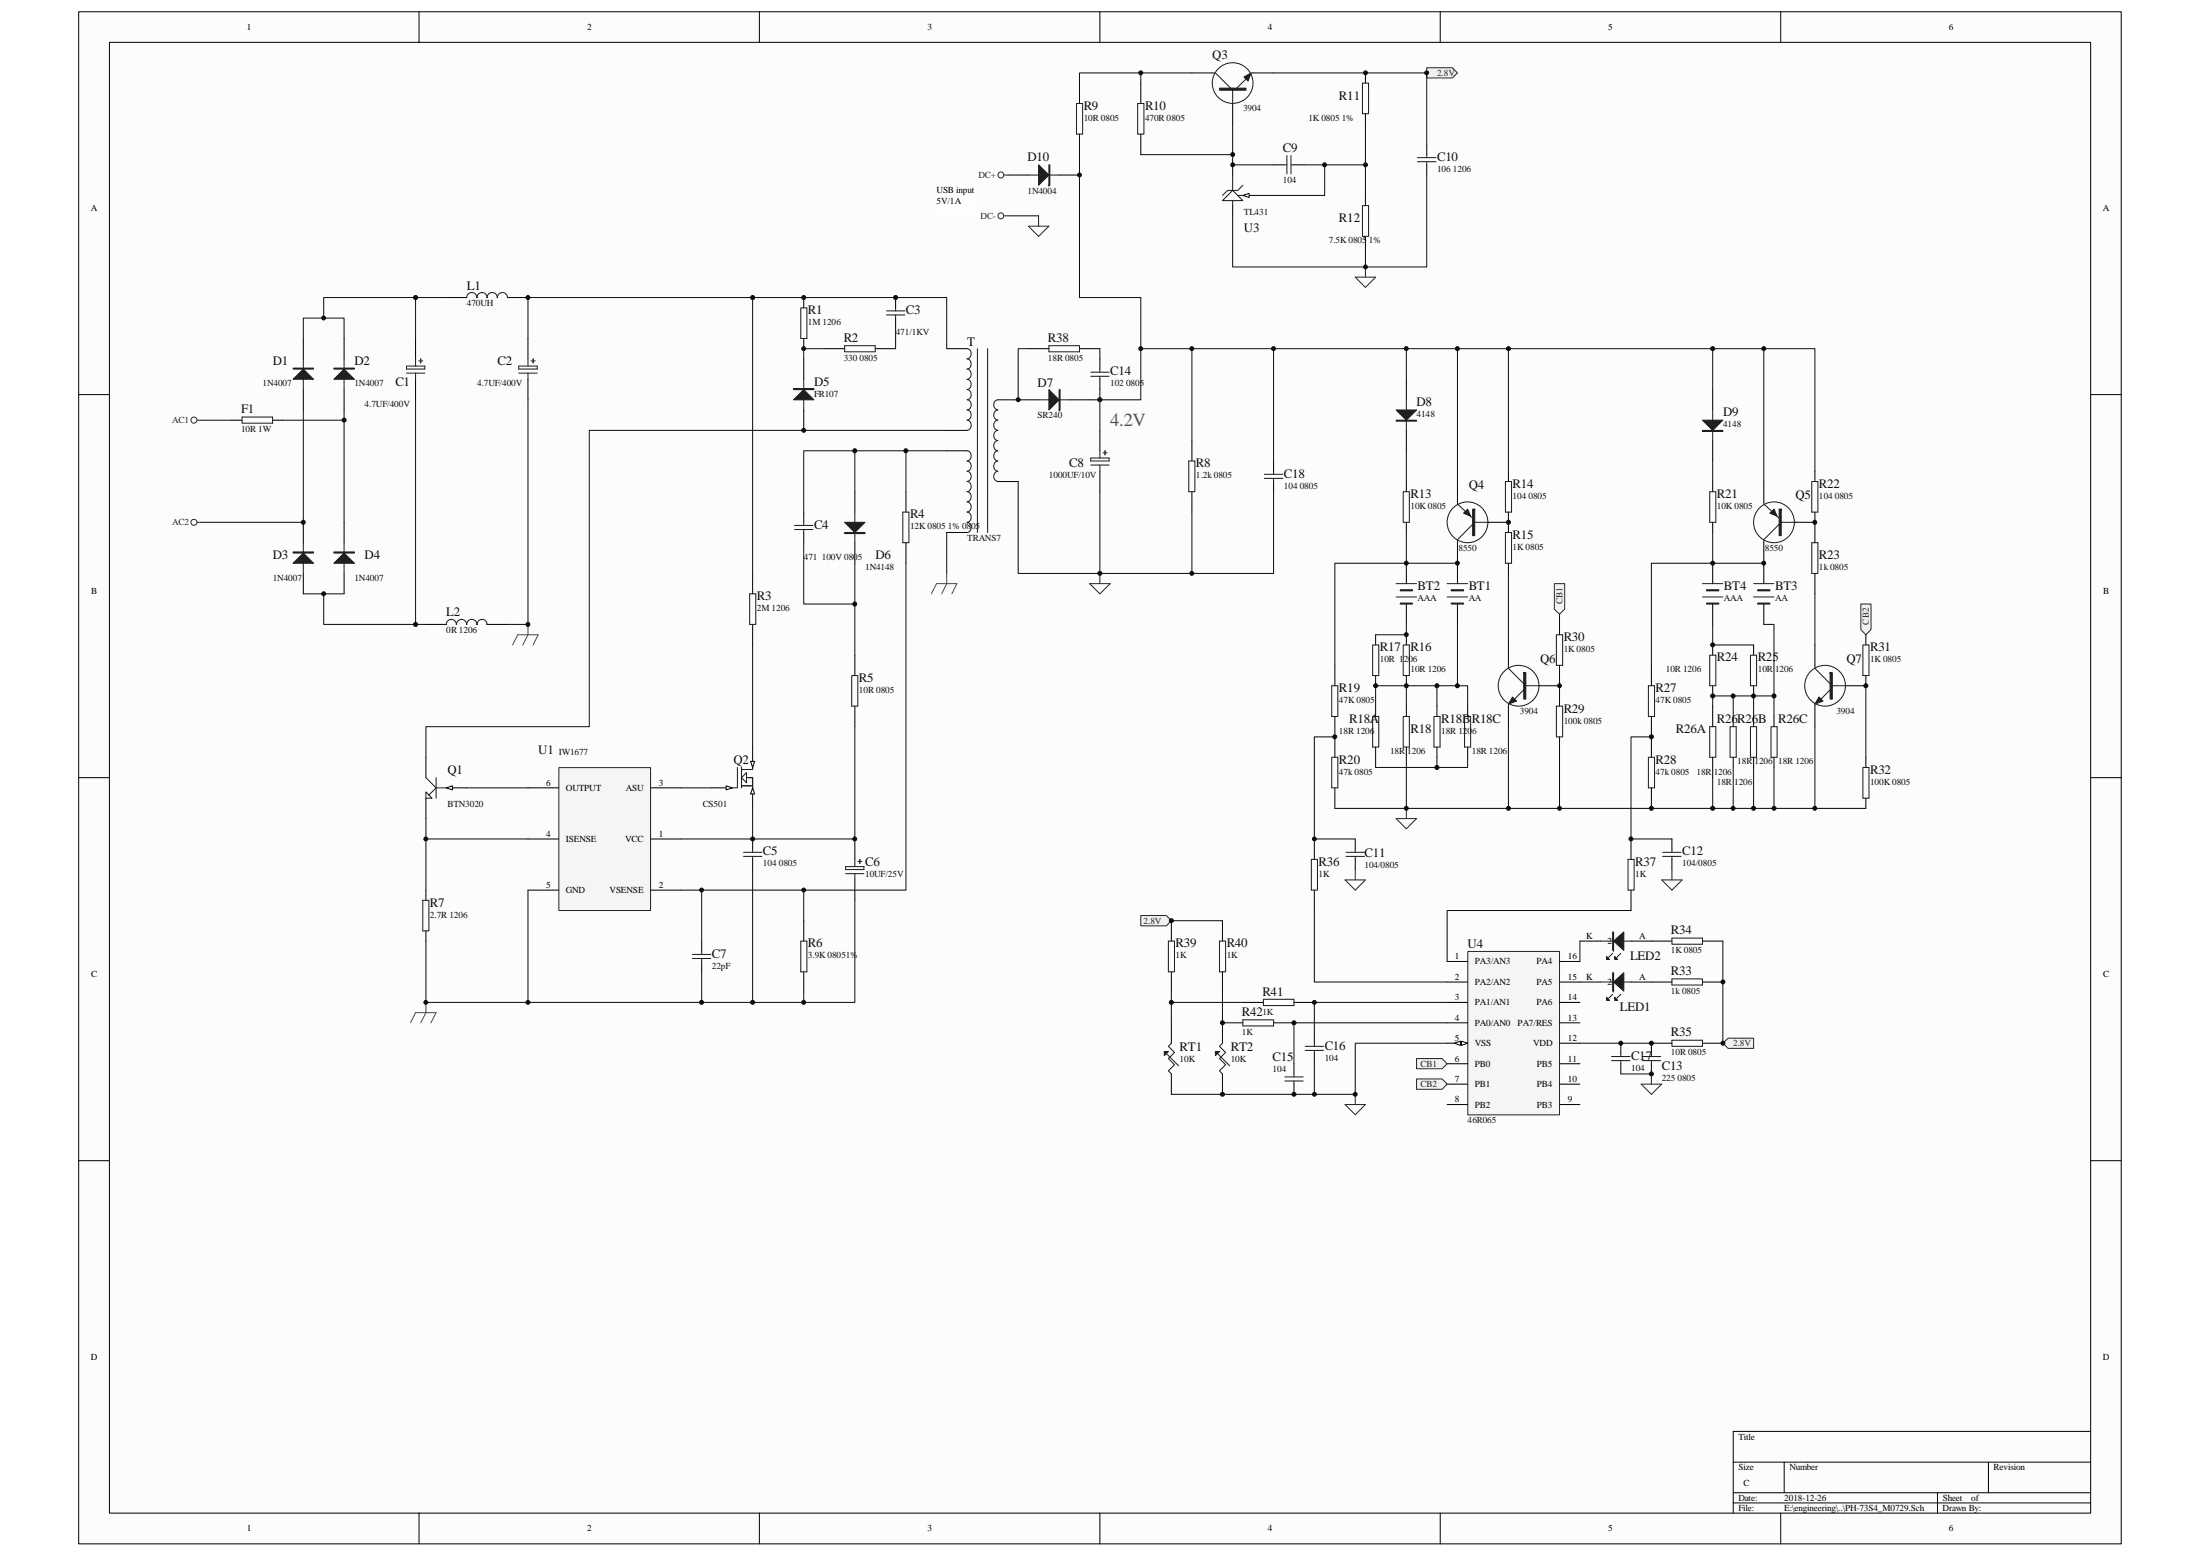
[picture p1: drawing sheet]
<svg xmlns="http://www.w3.org/2000/svg" width="297mm" height="210mm" viewBox="0 0 297 210" stroke-linecap="round" stroke-linejoin="round" font-family="sans-serif">
<path d="M10.6 1.6h275.8v206.7h-275.8z" fill="#fcfcfc"/>
<path d="M10.6 1.6h275.8v206.7h-275.8z" fill="none" stroke="#000" stroke-width=".14"/>
<path d="M14.8 5.7h267.5v198.5h-267.5z" fill="#fcfcfc"/>
<g fill="none" stroke="#000" stroke-width=".14">
<path d="M14.8 5.7h267.5v198.5h-267.5zM56.6 1.6v4.1M102.5 1.6v4.1M148.5 1.6v4.1M194.5 1.6v4.1M240.4 1.6v4.1M166.4 22.2v1.4M166.4 27.7v1.4M167.8 26.4h1.4M10.6 53.3h4.1M31.3 56.7h1.4M36.8 56.7h1.4"/>
<path d="M41 45.7v2.7M41 52.6v2.7M46.5 45.7v2.7M46.5 52.6v2.7M56.1 45.7v2.7M56.1 51.2v2.8M60.3 40.2h2.7M68.5 40.2h2.8M71.3 45.7v2.7M71.3 51.2v2.8M108.5 40.2v1.4M108.5 45.7v1.4"/>
<path d="M108.5 48.4v2.8M108.5 55.3v2.8M120.9 40.2v1.4M120.9 42.9v1.4M127.8 47.1h2.8M127.8 58.1h2.8M134.7 54h5.5M144.4 54h2.7M148.5 58.1v2.7M282.3 53.3h4.1M41 70.5v2.7M41 77.4v2.7"/>
<path d="M46.5 70.5v2.7M46.5 77.4v2.7M108.5 69.1v1.4M108.5 71.9v1.3M115.4 66.4v2.7M115.4 73.2v2.8M127.8 60.8h2.8M127.8 71.9h2.8M134.7 65h2.8M148.5 63.6v2.8M10.6 104.9h4.1M115.4 113.2v2.8"/>
<path d="M115.4 118.7v2.8M282.3 104.9h4.1M57.5 120.1v1.4M57.5 125.6v1.4M10.6 156.6h4.1M282.3 156.6h4.1M234 197.3h48.3M240.9 197.3v4.1M268.5 197.3v4.1M282.3 193.2h-48.3v11M56.6 204.2v4.1M102.5 204.2v4.1"/>
<path d="M148.5 204.2v4.1M194.5 204.2v4.1M234 201.4h48.3M234 202.8h48.3M240.4 204.2v4.1M261.6 201.4v2.8"/>
</g>
<circle cx="148.5" cy="53.9" r=".27" fill="#0e0e0e" stroke="#0e0e0e" stroke-width=".14"/>
<path d="M127.8 77.4v1.4l-.7 1.3M69.2 87l.7-1.3h2.8l-.7 1.3M71.3 84.3v1.4l-.7 1.3M125.7 80.1l.7-1.3h2.8l-.7 1.3M55.4 138l.7-1.3h2.8l-.7 1.3M57.5 135.3v1.4l-.7 1.3" fill="none" stroke="#4c4c4c" stroke-width=".14"/>
<path d="M27.2 56.7h4.1M38.2 56.7h8.3M46.5 55.3v15.2M56.1 40.2v5.5M56.1 54v30.3M127.8 71.9v5.5M148.5 66.4v11M41 80.1h5.5" fill="none" stroke="#0e0e0e" stroke-width=".14"/>
<g fill="none" stroke="#1c1c1c" stroke-width=".14">
<path d="M32.7 56.3h4.1v.8h-4.1zM41 48.4v4.2M46.5 48.4v4.2M54.9 49.4h2.5v.4h-2.5zM54.9 50.4h2.5M56.1 48.4v1M56.1 50.4v.8M56.5 48.7h.6M56.8 48.4v.6M64.4 40.2a.69 .69 0 0 0-.7-.7 .69 .69 0 0 0-.7 .7M67.1 40.2a.69 .69 0 0 0-.7-.7 .69 .69 0 0 0-.6 .7 .68 .68 0 0 0-.7-.7 .68 .68 0 0 0-.7 .7M68.5 40.2a.68 .68 0 0 0-.7-.7 .68 .68 0 0 0-.6 .7"/>
<path d="M70 50.4h2.5M70 49.4h2.5v.4h-2.5zM71.3 48.4v1M71.3 50.4v.8M71.7 48.7h.6M72 48.4v.6M108.1 41.6h.8v4.1h-.8zM108.5 51.2v4.1M119.7 42.5h2.5M119.7 42h2.5M120.9 41.6v.4M120.9 42.5v.4"/>
<path d="M130.6 52.6a.69 .69 0 0 1 .5 .7 .69 .69 0 0 1-.5 .6 .71 .71 0 0 1 .5 .7 .71 .71 0 0 1-.5 .7 .71 .71 0 0 1 .5 .7 .71 .71 0 0 1-.5 .7M130.6 56.7a.69 .69 0 0 1 .5 .7 .69 .69 0 0 1-.5 .7M130.6 47.1a.71 .71 0 0 1 .5 .6 .71 .71 0 0 1-.5 .7 .71 .71 0 0 1 .5 .7 .71 .71 0 0 1-.5 .7 .71 .71 0 0 1 .5 .7 .71 .71 0 0 1-.5 .7M130.6 51.2a.69 .69 0 0 1 .5 .7 .69 .69 0 0 1-.5 .7M132 47.1v24.8M133.3 47.1v24.8M134.7 58.1a.71 .71 0 0 0-.5 .7 .71 .71 0 0 0 .5 .7 .71 .71 0 0 0-.5 .6 .71 .71 0 0 0 .5 .7 .71 .71 0 0 0-.5 .7 .71 .71 0 0 0 .5 .7M134.7 54a.69 .69 0 0 0-.5 .6 .69 .69 0 0 0 .5 .7 .71 .71 0 0 0-.5 .7 .71 .71 0 0 0 .5 .7M134.7 56.7a.69 .69 0 0 0-.5 .7 .69 .69 0 0 0 .5 .7M140.2 54h4.2M41 73.2v4.2M46.5 73.2v4.2"/>
<path d="M107.3 70.9h2.5M107.3 71.5h2.5M108.5 70.5v.4M108.5 71.5v.4M115.4 69.1v4.1M130.6 60.8a.71 .71 0 0 1 .5 .7 .71 .71 0 0 1-.5 .7M130.6 62.2a.69 .69 0 0 1 .5 .7 .69 .69 0 0 1-.5 .7 .71 .71 0 0 1 .5 .7 .71 .71 0 0 1-.5 .7 .71 .71 0 0 1 .5 .6 .71 .71 0 0 1-.5 .7M130.6 66.4a.69 .69 0 0 1 .5 .6 .69 .69 0 0 1-.5 .7M130.6 67.7a.69 .69 0 0 1 .5 .7 .69 .69 0 0 1-.5 .7 .72 .72 0 0 1 .5 .7 .72 .72 0 0 1-.5 .7 .71 .71 0 0 1 .5 .7 .71 .71 0 0 1-.5 .7M134.7 62.2a.69 .69 0 0 0-.5 .7 .69 .69 0 0 0 .5 .7 .71 .71 0 0 0-.5 .7 .71 .71 0 0 0 .5 .7M147.3 61.8h2.5v.4h-2.5zM147.3 62.8h2.5"/>
<path d="M148.5 60.8v1M148.5 62.8v.8M148.9 61.1h.6M149.2 60.8v.6M114.2 116.9h2.4v.4h-2.4zM114.2 117.9h2.4M115.4 116v.9M115.4 117.9v.8M115.8 116.2h.6M116.1 116v.5M57.1 121.5h.8v4.1h-.8z"/>
</g>
<g fill="#1c1c1c" stroke="#1c1c1c" stroke-width=".14">
<path d="M39.6 51.2l1.4-1.4 1.3 1.4z"/>
<path d="M45.1 51.2l1.4-1.4 1.4 1.4z"/>
<path d="M41 74.6l1.3 1.4h-2.7z"/>
<path d="M45.1 76l1.4-1.4 1.4 1.4z"/>
<path d="M107.1 54l1.4-1.4 1.4 1.4z"/>
<path d="M114 70.5h2.8l-1.4 1.4z"/>
<path d="M141.6 52.6l1.4 1.4-1.4 1.3z"/>
<path d="M39.6 49.7h2.7v.1h-2.7z" fill-rule="evenodd"/>
<path d="M45.1 49.7h2.8v.1h-2.8z" fill-rule="evenodd"/>
<path d="M39.6 74.5h2.7v.1h-2.7z" fill-rule="evenodd"/>
<path d="M45.1 74.5h2.8v.1h-2.8z" fill-rule="evenodd"/>
<path d="M107.1 52.4h2.8v.2h-2.8z" fill-rule="evenodd"/>
<path d="M114 71.9h2.8v.1h-2.8z" fill-rule="evenodd"/>
<path d="M143 52.6v2.7h.1v-2.7z" fill-rule="evenodd"/>
</g>
<g fill="none" stroke="#262626" stroke-width=".14">
<path d="M26.6 56.7h.6M26.6 70.5h.6"/>
<circle cx="26.2" cy="56.7" r=".41"/>
<circle cx="26.2" cy="70.5" r=".41"/>
</g>
<path d="M167.8 26.4l.9-.3v.5z" fill="#fcfcfc" stroke="#000" stroke-width=".14"/>
<path d="M184 11.2h.8v4.1h-.8zM166.4 23.6v2.1l-1.3 1.4h2.7l-1.4-1.4M166.4 27.1v.6M167.1 26.4h.7M167.8 25l-.7 .7h-1.3l-.7 .7M173.3 22.2h.5M173.8 21v2.5M174.3 22.2h.4M174.3 21v2.5M184 27.7h.8v4.2h-.8z" fill="none" stroke="#1c1c1c" stroke-width=".14"/>
<path d="M184.4 9.8v1.4M184.4 15.3v1.4M172 22.2h1.3M174.7 22.2h1.4M184.4 26.4v1.3M184.4 31.9v1.4M60.3 106.3h2.7" fill="none" stroke="#000" stroke-width=".14"/>
<path d="M60.3 106.3l.8-.3v.6z" fill="#fcfcfc" stroke="#000" stroke-width=".14"/>
<path d="M57.5 102.2v2.7M57.5 107.7v2.8M96.1 106.3h2.8" fill="none" stroke="#000" stroke-width=".14"/>
<path d="M57.5 104.9l1.4 1.4-1 1-.4-.4v.8h.8l-.4-.4M58.9 104.9v2.8M58.9 106.3h1.4" fill="none" stroke="#1c1c1c" stroke-width=".14"/>
<path d="M98 106l.9 .3-.9 .3z" fill="#fcfcfc" stroke="#000" stroke-width=".14"/>
<path d="M101.6 100.8v2.8" fill="none" stroke="#000" stroke-width=".14"/>
<path d="M101.3 102.7h.6l-.3 .9z" fill="#fcfcfc" stroke="#000" stroke-width=".14"/>
<path d="M101.6 106.3v2.8" fill="none" stroke="#000" stroke-width=".14"/>
<path d="M101.6 106.3l.3 .8h-.6z" fill="#fcfcfc" stroke="#000" stroke-width=".14"/>
<path d="M101.2 80.1h.8v4.2h-.8zM115 91.2h.8v4.1h-.8zM99.6 103.6v2.7h-.7M100.1 104.9l.7-.6v1.3zM100.1 103.6v2.7M100.1 106h1.5M100.1 103.8h1.5v-.2v.2h-1.4M100.8 104.9h.8v1.4v-1.4h-.5" fill="none" stroke="#1c1c1c" stroke-width=".14"/>
<path d="M101.6 40.2v37.2M115.4 76v12.4M101.6 87v13.8M63 106.3h8.3M92 106.3h4.1" fill="none" stroke="#0e0e0e" stroke-width=".14"/>
<path d="M101.6 77.4v2.7M101.6 84.3v2.7M115.4 88.4v2.8M115.4 95.3v2.8" fill="none" stroke="#000" stroke-width=".14"/>
<path d="M75.5 103.6h12.3v19.3h-12.3z" fill="#f5f5f5"/>
<path d="M75.5 103.6h12.3v19.3h-12.3z" fill="none" stroke="#262626" stroke-width=".14"/>
<g fill="none" stroke="#000" stroke-width=".14">
<path d="M145.8 11.2v2.8M145.8 18.1v2.8M154 11.2v2.8M154 18.1v2.8M160.9 9.8h2.8M166.4 14v2.7M169.2 9.8h2.8M192.6 19.5v1.4M192.6 22.2v1.4M111.3 47.1h2.7M118.2 47.1h2.7M160.9 59.5v2.7"/>
<path d="M122.3 66.4v2.7M122.3 73.2v2.8M160.9 66.4v2.7M57.5 84.3h2.8M65.8 84.3h2.7M71.3 106.3h4.1M71.3 113.2h4.1M87.8 106.3h4.2M87.8 113.2h4.2M101.6 113.2v1.4M101.6 116v1.3M71.3 120.1h4.1"/>
<path d="M87.8 120.1h4.2M94.7 127v1.4M94.7 129.8v1.3M108.5 124.2v2.8M108.5 131.1v2.8"/>
</g>
<g fill="none" stroke="#0e0e0e" stroke-width=".14">
<path d="M154 9.8v1.4M184.4 16.7v9.7M154 20.9h12.4M71.3 54v30.3h-2.8M120.9 44.3v2.8M108.5 73.2v8.3h6.9M122.3 60.8v5.6M115.4 98.1v15.1h-23.4M57.5 113.2h13.8M101.6 117.3v18M101.6 109.1v4.1M94.7 120.1v6.9"/>
<path d="M94.7 131.1v4.2M108.5 120.1v4.1M108.5 133.9v1.4"/>
</g>
<g fill="none" stroke="#1c1c1c" stroke-width=".14">
<path d="M145.3 14h.9v4.1h-.9zM153.6 14h.8v4.1h-.8zM163.7 9.8h.4l2.1 2.1M166.4 11.9v2.1M168.2 10.7l-1.2 1.2M168.9 9.8h.3M191.4 21.3h2.5M191.4 21.8h2.5M192.6 20.9v.4M192.6 21.8v.4M114 46.7h4.2v.8h-4.2zM121.9 69.1h.8v4.1h-.8z"/>
<path d="M160.5 62.2h.8v4.2h-.8zM61.6 84.3a.67 .67 0 0 0-.7-.7h.1a.67 .67 0 0 0-.7 .7M64.4 84.3a.69 .69 0 0 0-.7-.7 .69 .69 0 0 0-.7 .7 .69 .69 0 0 0-.7-.7 .69 .69 0 0 0-.7 .7M65.8 84.3a.68 .68 0 0 0-.7-.7 .68 .68 0 0 0-.7 .7M100.4 115.6h2.5M100.4 115h2.5M101.6 114.6v.4M101.6 115.6v.4M93.5 129.3h2.5M93.5 128.8h2.5M94.7 128.4v.4M94.7 129.3v.5"/>
<path d="M108.1 127h.8v4.1h-.8z"/>
<circle cx="166.4" cy="11.2" r="2.75"/>
</g>
<g fill="#1c1c1c" stroke="#1c1c1c" stroke-width=".14">
<path d="M168 10.4l.9-.6-.4 1.1z"/>
<path d="M164.7 11.9h3.5v.3h-3.5z" fill-rule="evenodd"/>
</g>
<path d="M192.6 9.1h3.5l.7 .7-.7 .7h-3.5z" fill-rule="evenodd" fill="#f0f0f0" stroke="#262626" stroke-width=".14"/>
<g fill="none" stroke="#000" stroke-width=".14">
<path d="M189.9 65v1.4M189.9 70.5v1.4M189.9 76v2.8M196.8 65v2.7M196.8 73.2v5.6M200.9 70.5h2.8M203.7 63.6v1.4M203.7 69.1v2.8M203.7 76v1.4M231.2 65v1.4M231.2 70.5v1.4M231.2 76v2.8"/>
<path d="M238.1 65v2.7M238.1 73.2v5.6M242.3 70.5h2.7M245 63.6v1.4M245 69.1v4.1M245 77.4v2.7M180.2 89.8v2.7M180.2 96.7v5.5M185.7 85.7v1.3M185.7 91.2v1.3M189.9 81.5v2.8M189.9 85.7v1.3"/>
<path d="M189.9 91.2v1.3M189.9 95.3v1.4M196.8 81.5v2.8M203.7 87v2.8M203.7 95.3v2.8M207.8 92.5h2.8M210.6 82.9v2.8M210.6 89.8v5.5M210.6 99.4v2.8M223 89.8v2.7M223 96.7v5.5M231.2 81.5v2.8"/>
<path d="M231.2 87v1.4M231.2 92.5v1.4M234 96.7v1.4M236.8 87v1.4M236.8 92.5v1.4M238.1 81.5v2.8M245 87v2.8M245 95.3v2.8M251.9 91.2v1.3h-2.7M251.9 85.7v1.3M177.5 113.2v2.8M180.2 106.3v2.8"/>
<path d="M183 113.2v1.4M183 116v1.3M189.9 100.8v1.4M220.2 113.2v2.8M223 106.3v2.8M225.7 113.2v1.4M225.7 116v1.3M234 102.2v1.4M251.9 102.2v1.4M251.9 107.7v1.4M177.5 120.1v2.8M213.3 132.5h2.8"/>
<path d="M213.3 127h2.8M220.2 132.5h5.5M220.2 127h5.5M220.2 120.1v2.8M229.9 132.5h2.7M229.9 127h2.7M223 143.6v1.3M225.7 140.8h-2.7v1.4M229.9 140.8h2.7"/>
</g>
<g fill="none" stroke="#1c1c1c" stroke-width=".14">
<path d="M188.5 78.8h2.8M189.5 66.4h.8v4.1h-.8zM195.4 78.8h2.8M196.8 67.7v.3l2 1.9M198.8 70.8l-2 2v.4M199.1 70.5h2M203.3 65h.8v4.1h-.8zM203.3 71.9h.8v4.1h-.8zM229.9 78.8h2.7M230.8 66.4h.9v4.1h-.9zM236.8 78.8h2.7M238.1 67.7v.3l2.1 1.9"/>
<path d="M240.2 70.8l-2.1 2v.4M240.5 70.5h1.9M244.6 65h.8v4.1h-.8zM244.6 73.2h.8v4.2h-.8zM179.8 92.5h.8v4.2h-.8zM185.3 87h.9v4.2h-.9zM188.5 80.6h2.8M189.5 87h.8v4.2h-.8zM189.5 96.7h.8v4.1h-.8zM195.4 80.6h2.8M203.7 89.8v.4l2 2.1M203.7 95v.3"/>
<path d="M205.7 93.1l-1.2 1.2M205.7 92.5h2.1M210.1 85.7h.9v4.1h-.9zM210.1 95.3h.9v4.1h-.9zM222.6 92.5h.8v4.2h-.8zM229.9 80.6h2.7M230.8 88.4h.9v4.1h-.9zM233.6 98.1h.8v4.1h-.8zM236.3 88.4h.9v4.1h-.9zM236.8 80.6h2.7M245 89.8v.4l2.1 2.1M245 95v.3"/>
<path d="M247.1 93.1l-1.2 1.2M247.1 92.5h2.1M251.5 87h.8v4.2h-.8zM177.1 116h.8v4.1h-.8zM179.8 102.2h.8v4.1h-.8zM181.7 115.6h2.5M181.7 115h2.5M183 114.6v.4M183 115.6v.4M219.8 116h.8v4.1h-.8zM222.6 102.2h.8v4.1h-.8zM224.5 115.6h2.5"/>
<path d="M224.5 115h2.5M225.7 114.6v.4M225.7 115.6v.4M251.5 103.6h.8v4.1h-.8zM216.1 132.5h4.1M216.1 127h4.1M217.7 134.2l-.5 .5M217.7 128.7l-.5 .5M218.8 134.2l-.5 .5M218.8 128.7l-.5 .5M225.7 126.6h4.2v.8h-4.2zM225.7 132.1h4.2v.8h-4.2z"/>
<path d="M221.7 142.6h2.5M221.7 143.1h2.5M223 142.2v.4M223 143.1v.5M225.7 140.4h4.2v.8h-4.2z"/>
<circle cx="198.1" cy="70.5" r="2.75"/>
<circle cx="239.5" cy="70.5" r="2.75"/>
<circle cx="205" cy="92.5" r="2.75"/>
<circle cx="246.4" cy="92.5" r="2.75"/>
</g>
<g fill="#1c1c1c" stroke="#1c1c1c" stroke-width=".14">
<path d="M217.9 132.5l1.3-1.2v2.5z"/>
<path d="M216.9 134.6l.4 .4h-.4z"/>
<path d="M218 134.6l.4 .4h-.4z"/>
<path d="M204.2 94.1l.6 .5-1.1 .4z"/>
<path d="M217.9 127l1.3-1.2v2.4z"/>
<path d="M216.9 129.1l.4 .4h-.4z"/>
<path d="M218 129.1l.4 .4h-.4z"/>
<path d="M245.6 94.1l.5 .5-1.1 .4z"/>
<path d="M197.6 69.3l.6-.6 .4 1z"/>
<path d="M239 69.3l.5-.6 .4 1z"/>
<path d="M217.7 131.3h.2v2.5h-.2z" fill-rule="evenodd"/>
<path d="M205.7 90.8h.3v3.5h-.3z" fill-rule="evenodd"/>
<path d="M195.9 79.6h1.7v.1h-1.7z" fill-rule="evenodd"/>
<path d="M195.9 81.4h1.7v.1h-1.7z" fill-rule="evenodd"/>
<path d="M189.1 79.6h1.6v.1h-1.6z" fill-rule="evenodd"/>
<path d="M189.1 81.4h1.6v.1h-1.6z" fill-rule="evenodd"/>
<path d="M217.7 125.8h.2v2.4h-.2z" fill-rule="evenodd"/>
<path d="M247.1 90.8h.3v3.5h-.3z" fill-rule="evenodd"/>
<path d="M237.3 79.6h1.7v.1h-1.7z" fill-rule="evenodd"/>
<path d="M237.3 81.4h1.7v.1h-1.7z" fill-rule="evenodd"/>
<path d="M230.4 79.6h1.7v.1h-1.7z" fill-rule="evenodd"/>
<path d="M230.4 81.4h1.7v.1h-1.7z" fill-rule="evenodd"/>
<path d="M198.8 68.7v3.6h.3v-3.6z" fill-rule="evenodd"/>
<path d="M240.2 68.7v3.6h.3v-3.6z" fill-rule="evenodd"/>
</g>
<path d="M160.9 47.1v12.4M196.8 47.1v17.9M203.7 47.1v16.5M189.9 71.9v4.1M203.7 77.4v9.6M231.2 71.9v4.1M203.7 98.1v11M245 80.1v6.9M251.9 92.5v9.7M210.6 102.2v6.9" fill="none" stroke="#0e0e0e" stroke-width=".14"/>
<path d="M232.6 140.8l.7-.7h3.5v1.4h-3.5z" fill-rule="evenodd" fill="#f0f0f0" stroke="#262626" stroke-width=".14"/>
<g fill="none" stroke="#000" stroke-width=".14">
<path d="M138.9 47.1h2.7M145.8 47.1h2.7M148.5 48.4v1.4M148.5 51.2v1.4M189.9 51.2v2.8M189.9 58.1v2.7M231.2 52.6v2.7M231.2 59.5v2.7M185.7 93.9v2.8M194 95.3v1.4M198.2 95.3v1.4M231.2 95.3v2.8"/>
<path d="M236.8 96.7v1.4M239.5 96.7v1.4M185.7 100.8v2.8M194 100.8v1.4M198.2 100.8v1.4M231.2 102.2v2.7M236.8 102.2v1.4M239.5 102.2v1.4"/>
</g>
<g fill="none" stroke="#1c1c1c" stroke-width=".14">
<path d="M141.6 46.7h4.2v.8h-4.2zM147.3 50.2h2.5M147.3 50.8h2.5M148.5 49.8v.4M148.5 50.8v.4M189.9 54v4.1M231.2 55.3v4.2M185.3 96.7h.9v4.1h-.9zM193.6 96.7h.8v4.1h-.8zM197.7 96.7h.9v4.1h-.9zM230.8 98.1h.9v4.1h-.9zM236.3 98.1h.9v4.1h-.9z"/>
<path d="M239.1 98.1h.8v4.1h-.8z"/>
</g>
<g fill="none" stroke="#0e0e0e" stroke-width=".14">
<path d="M138.9 47.1h-1.4v6.9M148.5 47.1v1.3M189.9 47.1v4.1M231.2 47.1v5.5M189.9 60.8v4.2M231.2 62.2v2.8M189.9 84.3v1.4h-4.2M189.9 92.5v2.8M194 92.5v2.8M234 93.9v2.8M236.8 93.9v2.8M194 102.2v1.4"/>
<path d="M231.2 104.9v4.2M234 103.6v5.5M236.8 103.6v5.5M239.5 103.6v5.5"/>
</g>
<circle cx="148.5" cy="53.9" r=".27" fill="#262626" stroke="#262626" stroke-width=".14"/>
<g fill="#1c1c1c" stroke="#1c1c1c" stroke-width=".14">
<path d="M188.5 55.3h2.8l-1.4 1.4z"/>
<path d="M229.9 56.7h2.7l-1.4 1.4z"/>
<path d="M188.5 56.7h2.8v.1h-2.8z" fill-rule="evenodd"/>
<path d="M229.9 58.1h2.7v.1h-2.7z" fill-rule="evenodd"/>
</g>
<path d="M198.2 128.4h12.4v22.1h-12.4z" fill="#f5f5f5"/>
<path d="M198.2 128.4h12.4v22.1h-12.4z" fill="none" stroke="#262626" stroke-width=".14"/>
<path d="M195.4 129.8h2.8M195.4 132.5h2.8M195.4 135.3h2.8M195.4 138h2.8M195.4 140.8h2.8" fill="none" stroke="#000" stroke-width=".14"/>
<g fill="#fcfcfc" stroke="#000" stroke-width=".14">
<path d="M197.3 140.5l.9 .3-.9 .3z"/>
<path d="M196.4 140.8l.8-.3v.6z"/>
</g>
<g fill="none" stroke="#000" stroke-width=".14">
<path d="M158.2 124.2v2.8M158.2 131.1v2.8M158.2 138v2.8M165.1 124.2v2.8M165.1 131.1v2.8M167.8 135.3h2.8M167.8 138h-2.7v2.8M172 138h2.7M174.7 135.3h2.8M177.5 139.4v1.4M210.6 138h2.7M210.6 135.3h2.7"/>
<path d="M210.6 132.5h2.7M210.6 129.8h2.7M158.2 144.9v2.8M165.1 144.9v2.8M174.7 143.6v1.3M174.7 146.3v1.4M177.5 142.2v1.4M195.4 143.6h2.8M195.4 146.3h2.8M195.4 149.1h2.8M210.6 143.6h2.7M210.6 146.3h2.7"/>
<path d="M210.6 149.1h2.7M210.6 140.8h2.7"/>
</g>
<path d="M183 37.4h2.7l-1.3 1.4zM184.4 36v1.4M181.6 118.7h2.8l-1.4 1.4zM183 117.3v1.4M188.5 110.5h2.8l-1.4 1.3zM189.9 109.1v1.4M224.4 118.7h2.7l-1.4 1.4zM225.7 117.3v1.4M181.6 149.1h2.8l-1.4 1.3zM183 147.7v1.4M221.6 146.3h2.8l-1.4 1.4zM223 144.9v1.4" fill="none" stroke="#262626" stroke-width=".14"/>
<path d="M158.2 124.2h6.9M158.2 133.9v4.1M165.1 133.9v4.1M177.5 122.9v9.6h17.9M213.3 127v2.8M220.2 122.9h-24.8v6.9M232.6 127v13.8M177.5 143.6v4.1M213.3 140.8h9.7" fill="none" stroke="#0e0e0e" stroke-width=".14"/>
<g fill="none" stroke="#1c1c1c" stroke-width=".14">
<path d="M157.8 127h.8v4.1h-.8zM164.7 127h.8v4.1h-.8zM167.8 137.6h4.2v.9h-4.2zM170.6 134.9h4.1v.8h-4.1zM157.5 142.2l1.6 1.6M158.2 140.8l-.4 .4 .8 .8-.8 .9 .8 .8-.8 .8 .4 .4M164.4 142.2l1.6 1.6M165.1 140.8l-.4 .4 .8 .8-.8 .9 .8 .8-.8 .8 .4 .4M173.5 145.9h2.5M173.5 145.3h2.5M174.7 144.9v.4M174.7 145.9v.4"/>
<path d="M176.2 141.8h2.5M176.2 141.2h2.5M177.5 140.8v.4M177.5 141.8v.4"/>
</g>
<g fill="#1c1c1c" stroke="#1c1c1c" stroke-width=".14">
<path d="M157.2 141.9h.6l-.6 .6z"/>
<path d="M164.1 141.9h.6l-.6 .6z"/>
</g>
<path d="M154 123.5h3.5l.7 .7-.7 .7h-3.5z" fill-rule="evenodd" fill="#f0f0f0" stroke="#262626" stroke-width=".14"/>
<path d="M158.2 135.3h9.6" fill="none" stroke="#0e0e0e" stroke-width=".14"/>
<g fill="#f0f0f0" stroke="#262626" stroke-width=".14">
<path d="M251.2 81.5h1.4v3.5l-.7 .7-.7-.7z" fill-rule="evenodd"/>
<path d="M209.9 78.8h1.4v3.4l-.7 .7-.7-.7z" fill-rule="evenodd"/>
<path d="M191.3 142.9h3.4l.7 .7-.7 .6h-3.4z" fill-rule="evenodd"/>
<path d="M191.3 145.6h3.4l.7 .7-.7 .7h-3.4z" fill-rule="evenodd"/>
</g>
<g fill="none" stroke="#262626" stroke-width=".14">
<path d="M135.5 23.6h.6M135.5 29.1h.6M138.9 30.5h2.7l-1.4 1.4zM140.2 29.1v1.4M147.1 78.8h2.8l-1.4 1.3zM148.5 77.4v1.4"/>
<circle cx="135.1" cy="23.6" r=".4"/>
<circle cx="135.1" cy="29.1" r=".4"/>
</g>
<path d="M136.1 23.6h2.8M143 23.6h2.8M172 62.2v1.4M172 65v1.4M218.8 140.8v1.4M218.8 143.6v1.3" fill="none" stroke="#000" stroke-width=".14"/>
<path d="M138.9 23.6h4.1M170.7 64h2.5M170.7 64.6h2.5M172 63.6v.4M172 64.6v.4M217.6 142.6h2.5M217.6 143.1h2.5M218.8 142.2v.4M218.8 143.1v.5" fill="none" stroke="#1c1c1c" stroke-width=".14"/>
<g fill="none" stroke="#0e0e0e" stroke-width=".14">
<path d="M160.9 9.8h-15.1v1.4M166.4 16.7v5.5h5.6M172 9.8h20.6v9.7M136.1 29.1h4.1M145.8 20.9v19.3h8.2v13.8h-6.9M176.1 22.2h8.3M178.9 22.2v4.2h-9.7M184.4 33.3v2.7M192.6 23.6v12.4h-26.2v-6.9M41 55.3v15.2h-13.8M41 45.7v-2.8h5.5v2.8M60.3 40.2h-16.6v2.7"/>
<path d="M71.3 45.7v-5.5h56.5v6.9M111.3 47.1h-2.8v1.3M127.8 58.1h-48.2v40h-22.1v4.1M148.5 52.6v5.5M154 47.1h91v16.5M172 47.1v15.1M238.1 47.1v17.9M115.4 60.8v5.6M122.3 76v44.1h-30.3M127.8 60.8h-19.3v8.3M137.5 65v12.4h34.5v-11M160.9 69.1v8.3"/>
<path d="M196.8 76h-16.6v13.8M238.1 76h-15.1v13.8M43.7 80.1v4.2h13.8M180.2 99.4h-2.7v13.8h5.5M185.7 93.9v-1.4h12.5v2.8M196.8 84.3v8.2M223 99.4h-2.8v13.8h5.5M231.2 84.3v2.7h5.6M238.1 84.3h1.4v12.4M239.5 93.9h-8.3v1.4M245 98.1v11M57.5 110.5v9.6"/>
<path d="M180.2 109.1h71.7M189.9 102.2v6.9M198.2 102.2v1.4h-12.5M71.3 120.1v15.2M115.4 121.5v13.8h-57.9v-8.3M195.4 135.3h-17.9v4.1M195.4 138h-20.7v5.6M195.4 140.8h-12.4v6.9h-24.8M218.8 144.9h4.2"/>
</g>
<g fill="#1c1c1c" stroke="#1c1c1c" stroke-width=".14">
<path d="M140.2 22.2l1.4 1.4-1.4 1.4z"/>
<path d="M141.6 22.2v2.8h.1v-2.8z" fill-rule="evenodd"/>
</g>
<path d="M126.5 25h5.5v4.1h-5.5z" fill="#fefefe"/>
<path d="M126.5 25h5.5v4.1h-5.5z" fill="none" stroke="#fefefe" stroke-width=".14"/>
<g fill="#0e0e0e" stroke="#0e0e0e" stroke-width=".14">
<circle cx="40.9" cy="70.5" r=".27"/>
<circle cx="43.7" cy="80.1" r=".26"/>
<circle cx="43.7" cy="42.9" r=".26"/>
<circle cx="46.5" cy="56.7" r=".27"/>
<circle cx="56.1" cy="84.3" r=".27"/>
<circle cx="56.1" cy="40.2" r=".27"/>
<circle cx="57.5" cy="135.3" r=".27"/>
<circle cx="57.5" cy="113.2" r=".27"/>
<circle cx="71.3" cy="135.3" r=".26"/>
<circle cx="71.3" cy="84.3" r=".27"/>
<circle cx="71.3" cy="40.2" r=".27"/>
<circle cx="94.7" cy="135.3" r=".27"/>
<circle cx="94.7" cy="120.1" r=".27"/>
<circle cx="101.6" cy="135.3" r=".27"/>
<circle cx="101.6" cy="113.2" r=".27"/>
<circle cx="101.6" cy="40.2" r=".27"/>
<circle cx="108.5" cy="135.3" r=".26"/>
<circle cx="108.5" cy="120.1" r=".26"/>
<circle cx="108.5" cy="58.1" r=".26"/>
<circle cx="108.5" cy="47" r=".26"/>
<circle cx="108.5" cy="40.2" r=".27"/>
<circle cx="115.4" cy="113.2" r=".27"/>
<circle cx="115.4" cy="81.5" r=".27"/>
<circle cx="115.4" cy="60.8" r=".27"/>
<circle cx="120.9" cy="40.2" r=".27"/>
<circle cx="122.3" cy="60.8" r=".27"/>
<circle cx="137.5" cy="53.9" r=".27"/>
<circle cx="145.7" cy="23.6" r=".26"/>
<circle cx="148.5" cy="77.4" r=".27"/>
<circle cx="154" cy="47" r=".26"/>
<circle cx="154" cy="9.8" r=".26"/>
<circle cx="158.2" cy="135.3" r=".27"/>
<circle cx="158.2" cy="124.2" r=".27"/>
<circle cx="160.9" cy="77.4" r=".27"/>
<circle cx="160.9" cy="47" r=".27"/>
<circle cx="165.1" cy="147.7" r=".27"/>
<circle cx="165.1" cy="138" r=".27"/>
<circle cx="166.4" cy="22.2" r=".27"/>
<circle cx="166.4" cy="20.9" r=".27"/>
<circle cx="171.9" cy="47" r=".26"/>
<circle cx="174.7" cy="147.7" r=".27"/>
<circle cx="174.7" cy="138" r=".27"/>
<circle cx="177.5" cy="147.7" r=".27"/>
<circle cx="177.5" cy="135.3" r=".27"/>
<circle cx="177.5" cy="113.2" r=".27"/>
<circle cx="178.8" cy="22.2" r=".27"/>
<circle cx="180.2" cy="99.4" r=".27"/>
<circle cx="183" cy="147.7" r=".26"/>
<circle cx="184.4" cy="36" r=".27"/>
<circle cx="184.4" cy="22.2" r=".27"/>
<circle cx="184.4" cy="9.8" r=".27"/>
<circle cx="185.7" cy="92.5" r=".27"/>
<circle cx="189.9" cy="109.1" r=".27"/>
<circle cx="189.9" cy="92.5" r=".27"/>
<circle cx="189.9" cy="85.6" r=".27"/>
<circle cx="189.9" cy="76" r=".27"/>
<circle cx="189.9" cy="47" r=".27"/>
<circle cx="192.6" cy="9.8" r=".26"/>
<circle cx="194" cy="103.6" r=".27"/>
<circle cx="194" cy="92.5" r=".27"/>
<circle cx="196.8" cy="92.5" r=".27"/>
<circle cx="196.8" cy="76" r=".27"/>
<circle cx="196.8" cy="47" r=".27"/>
<circle cx="203.7" cy="109.1" r=".27"/>
<circle cx="203.7" cy="70.5" r=".27"/>
<circle cx="203.7" cy="47" r=".27"/>
<circle cx="210.6" cy="109.1" r=".26"/>
<circle cx="210.6" cy="92.5" r=".27"/>
<circle cx="218.8" cy="140.8" r=".27"/>
<circle cx="220.2" cy="113.2" r=".26"/>
<circle cx="223" cy="144.9" r=".27"/>
<circle cx="223" cy="140.8" r=".27"/>
<circle cx="223" cy="109.1" r=".27"/>
<circle cx="223" cy="99.4" r=".27"/>
<circle cx="231.2" cy="109.1" r=".27"/>
<circle cx="231.2" cy="93.9" r=".27"/>
<circle cx="231.2" cy="87" r=".27"/>
<circle cx="231.2" cy="76" r=".27"/>
<circle cx="231.2" cy="47" r=".27"/>
<circle cx="232.6" cy="140.8" r=".27"/>
<circle cx="232.6" cy="132.5" r=".26"/>
<circle cx="234" cy="109.1" r=".27"/>
<circle cx="234" cy="93.9" r=".27"/>
<circle cx="236.8" cy="109.1" r=".27"/>
<circle cx="236.8" cy="93.9" r=".27"/>
<circle cx="238.1" cy="76" r=".26"/>
<circle cx="238.1" cy="47" r=".26"/>
<circle cx="239.5" cy="109.1" r=".27"/>
<circle cx="239.5" cy="93.9" r=".27"/>
<circle cx="245" cy="109.1" r=".27"/>
<circle cx="245" cy="70.5" r=".27"/>
<circle cx="251.9" cy="92.5" r=".27"/>
</g>
<text font-size="2.5" fill="#535353" x="149.9" y="57.5">4.2V</text>
<g font-size="1.7" fill="#0e0e0e">
<text x="163.7" y="7.9">Q3</text>
<text x="146.3" y="14.8">R9</text>
<text x="154.6" y="14.8">R10</text>
<text x="180.8" y="13.4">R11</text>
<text x="138.7" y="21.7">D10</text>
<text x="173.2" y="20.5">C9</text>
<text x="194" y="21.7">C10</text>
<text x="180.8" y="30">R12</text>
<text x="168" y="31.4">U3</text>
<text x="63" y="39.1">L1</text>
<text x="109.1" y="42.4">R1</text>
<text x="113.9" y="46.1">R2</text>
<text x="122.3" y="42.4">C3</text>
<text x="130.6" y="46.7">T</text>
<text x="141.5" y="46.1">R38</text>
<text x="36.8" y="49.3">D1</text>
<text x="47.9" y="49.3">D2</text>
<text x="53.4" y="52">C1</text>
<text x="67.2" y="49.3">C2</text>
<text x="109.9" y="52">D5</text>
<text x="140.1" y="52.2">D7</text>
<text x="149.9" y="50.7">C14</text>
<text x="32.6" y="55.8">F1</text>
<text x="191.3" y="54.8">D8</text>
<text x="232.6" y="56.2">D9</text>
<text x="144.4" y="63.1">C8</text>
<text x="161.5" y="63.1">R8</text>
<text x="173.4" y="64.5">C18</text>
<text x="198.3" y="66">Q4</text>
<text x="204.2" y="65.8">R14</text>
<text x="245.6" y="65.8">R22</text>
<text x="109.9" y="71.3">C4</text>
<text x="122.9" y="70">R4</text>
<text x="190.4" y="67.2">R13</text>
<text x="231.8" y="67.2">R21</text>
<text x="242.4" y="67.4">Q5</text>
<text x="36.8" y="75.5">D3</text>
<text x="49.2" y="75.5">D4</text>
<text x="118.2" y="75.5">D6</text>
<text x="204.2" y="72.7">R15</text>
<text x="245.6" y="75.5">R23</text>
<text x="60.3" y="83.2">L2</text>
<text x="102.2" y="81">R3</text>
<text x="191.4" y="79.6">BT2</text>
<text x="198.3" y="79.6">BT1</text>
<text x="232.8" y="79.6">BT4</text>
<text x="239.7" y="79.6">BT3</text>
<text x="186.3" y="87.9">R17</text>
<text x="190.4" y="87.9">R16</text>
<text x="208" y="89.4">Q6</text>
<text x="211.1" y="86.5">R30</text>
<text x="231.8" y="89.3">R24</text>
<text x="237.3" y="89.3">R25</text>
<text x="249.3" y="89.4">Q7</text>
<text x="252.5" y="87.9">R31</text>
<text x="116" y="92">R5</text>
<text x="180.8" y="93.4">R19</text>
<text x="223.5" y="93.4">R27</text>
<text x="72.7" y="101.8">U1</text>
<text x="182.2" y="97.5">R18A</text>
<text x="190.4" y="98.9">R18</text>
<text x="194.6" y="97.5">R18B</text>
<text x="198.7" y="97.5">R18C</text>
<text x="211.1" y="96.2">R29</text>
<text x="226.3" y="98.9">R26A</text>
<text x="231.8" y="97.5">R26R26B</text>
<text x="240.1" y="97.5">R26C</text>
<text x="60.4" y="104.4">Q1</text>
<text x="99" y="103">Q2</text>
<text x="180.8" y="103">R20</text>
<text x="223.5" y="103">R28</text>
<text x="252.5" y="104.4">R32</text>
<text x="103" y="115.4">C5</text>
<text x="116.8" y="116.8">C6</text>
<text x="178" y="116.8">R36</text>
<text x="184.2" y="115.6">C11</text>
<text x="220.8" y="116.8">R37</text>
<text x="227.1" y="115.4">C12</text>
<text x="58.1" y="122.3">R7</text>
<text x="96.1" y="129.2">C7</text>
<text x="109.1" y="127.8">R6</text>
<text x="158.7" y="127.8">R39</text>
<text x="165.6" y="127.8">R40</text>
<text x="198.2" y="128">U4</text>
<text x="220.1" y="129.5">LED2</text>
<text x="225.6" y="131.6">R33</text>
<text x="225.6" y="126.1">R34</text>
<text x="167.7" y="137.1">R42</text>
<text x="170.5" y="134.3">R41</text>
<text x="218.7" y="136.4">LED1</text>
<text x="159.3" y="141.8">RT1</text>
<text x="166.2" y="141.8">RT2</text>
<text x="171.8" y="143.2">C15</text>
<text x="178.9" y="141.6">C16</text>
<text x="220.2" y="143">C17</text>
<text x="225.6" y="139.8">R35</text>
<text x="224.4" y="144.4">C13</text>
</g>
<g font-size="1.2">
<text x="33.3" y="4">1</text>
<text x="79.3" y="4">2</text>
<text x="125.2" y="4">3</text>
<text x="171.2" y="4">4</text>
<text x="217.1" y="4">5</text>
<text x="263.1" y="4">6</text>
<text x="12.3" y="28.5">A</text>
<text x="126.4" y="26.1">USB input</text>
<text x="126.4" y="27.5">5V/1A</text>
<text x="283.9" y="28.5">A</text>
<text x="12.3" y="80.2">B</text>
<text x="283.9" y="80.2">B</text>
<text x="73.7" y="106">6</text>
<text x="76.4" y="106.7">OUTPUT</text>
<text x="84.5" y="106.7">ASU</text>
<text x="88.9" y="106">3</text>
<text x="73.7" y="112.9">4</text>
<text x="76.4" y="113.6">ISENSE</text>
<text x="84.4" y="113.6">VCC</text>
<text x="88.9" y="112.9">1</text>
<text x="73.7" y="119.8">5</text>
<text x="88.9" y="119.8">2</text>
<text x="76.4" y="120.5">GND</text>
<text x="82.3" y="120.5">VSENSE</text>
<text x="12.3" y="131.9">C</text>
<text x="196.4" y="129.5">1</text>
<text x="199.1" y="130.2">PA3/AN3</text>
<text x="207.5" y="130.2">PA4</text>
<text x="211.7" y="129.5">16</text>
<text x="214.1" y="126.7">K</text>
<text x="217.1" y="127.4">2</text>
<text x="218.6" y="127.4">1</text>
<text x="221.3" y="126.7">A</text>
<text x="283.9" y="131.9">C</text>
<text x="196.4" y="132.2">2</text>
<text x="196.4" y="135">3</text>
<text x="196.4" y="137.8">4</text>
<text x="199.1" y="132.9">PA2/AN2</text>
<text x="199.1" y="135.7">PA1/AN1</text>
<text x="207.5" y="135.7">PA6</text>
<text x="207.5" y="132.9">PA5</text>
<text x="211.7" y="137.8">13</text>
<text x="211.7" y="135">14</text>
<text x="211.7" y="132.2">15</text>
<text x="214.1" y="132.2">K</text>
<text x="217.1" y="132.9">2</text>
<text x="218.6" y="132.9">1</text>
<text x="221.3" y="132.2">A</text>
<text x="196.4" y="140.5">5</text>
<text x="196.4" y="143.3">6</text>
<text x="199.1" y="138.4">PA0/AN0</text>
<text x="199.1" y="141.2">VSS</text>
<text x="199.1" y="144">PB0</text>
<text x="204.9" y="138.4">PA7/RES</text>
<text x="207" y="141.2">VDD</text>
<text x="207.5" y="144">PB5</text>
<text x="211.7" y="140.5">12</text>
<text x="211.7" y="143.3">11</text>
<text x="196.4" y="146">7</text>
<text x="196.4" y="148.8">8</text>
<text x="199.1" y="146.7">PB1</text>
<text x="199.1" y="149.5">PB2</text>
<text x="207.5" y="149.5">PB3</text>
<text x="207.5" y="146.7">PB4</text>
<text x="211.7" y="148.8">9</text>
<text x="211.7" y="146">10</text>
<text x="12.3" y="183.6">D</text>
<text x="283.9" y="183.6">D</text>
<text x="234.7" y="194.3">Title</text>
<text x="234.7" y="198.4">Size</text>
<text x="234.7" y="202.5">Date:</text>
<text x="234.7" y="203.9">File:</text>
<text x="235.4" y="200.5">C</text>
<text x="240.9" y="202.5">2018-12-26</text>
<text x="240.9" y="203.9">E:\engineering\..\PH-73S4_M0729.Sch</text>
<text x="241.6" y="198.4">Number</text>
<text x="262.3" y="203.9">Drawn By:</text>
<text x="262.3" y="202.5">Sheet</text>
<text x="266.1" y="202.5">of</text>
<text x="269.2" y="198.4">Revision</text>
<text x="33.3" y="206.7">1</text>
<text x="79.3" y="206.7">2</text>
<text x="125.2" y="206.7">3</text>
<text x="171.2" y="206.7">4</text>
<text x="217.1" y="206.7">5</text>
<text x="263.1" y="206.7">6</text>
</g>
<g font-size="1.2" fill="#262626">
<text x="194" y="10.2">2.8V</text>
<text x="132.1" y="24">DC+</text>
<text x="132.4" y="29.5">DC-</text>
<text x="23.3" y="57.1">AC1</text>
<text x="23.3" y="70.9">AC2</text>
<text x="211" y="81.5" transform="rotate(-90 211 81.5)">CB1</text>
<text x="252.3" y="84.3" transform="rotate(-90 252.3 84.3)">CB2</text>
<text x="154.4" y="124.7">2.8V</text>
<text x="191.8" y="144">CB1</text>
<text x="234" y="141.2">2.8V</text>
<text x="191.8" y="146.7">CB2</text>
</g>
<g font-size="1.2" fill="#0e0e0e">
<text x="146.3" y="16.3">10R 0805</text>
<text x="154.6" y="16.3">470R 0805</text>
<text x="167.8" y="14.9">3904</text>
<text x="176.7" y="16.3">1K 0805 1%</text>
<text x="194" y="23.2">106 1206</text>
<text x="138.7" y="26.2">1N4004</text>
<text x="168" y="29">TL431</text>
<text x="173.2" y="24.7">104</text>
<text x="179.4" y="32.9">7.5K 0805 1%</text>
<text x="63" y="41.3">470UH</text>
<text x="109.1" y="43.9">1M 1206</text>
<text x="120.9" y="45.3">471/1KV</text>
<text x="35.5" y="52.1">1N4007</text>
<text x="47.9" y="52.1">1N4007</text>
<text x="64.4" y="52.1">4.7UF/400V</text>
<text x="109.9" y="53.5">FR107</text>
<text x="113.9" y="48.7">330 0805</text>
<text x="141.5" y="48.7">18R 0805</text>
<text x="149.9" y="52.1">102 0805</text>
<text x="32.6" y="58.4">10R 1W</text>
<text x="49.2" y="54.9">4.7UF/400V</text>
<text x="140.1" y="56.4">SR240</text>
<text x="191.3" y="56.3">4148</text>
<text x="232.6" y="57.7">4148</text>
<text x="141.6" y="64.6">1000UF/10V</text>
<text x="161.5" y="64.6">1.2k 0805</text>
<text x="173.4" y="65.9">104 0805</text>
<text x="122.9" y="71.4">12K 0805 1% 0805</text>
<text x="190.4" y="68.7">10K 0805</text>
<text x="204.2" y="67.3">104 0805</text>
<text x="231.8" y="68.7">10K 0805</text>
<text x="245.6" y="67.3">104 0805</text>
<text x="108.5" y="75.6">471 100V 0805</text>
<text x="116.8" y="77">1N4148</text>
<text x="130.6" y="73">TRANS7</text>
<text x="196.9" y="74.3">8550</text>
<text x="204.2" y="74.2">1K 0805</text>
<text x="238.3" y="74.3">8550</text>
<text x="245.6" y="77">1k 0805</text>
<text x="36.8" y="78.3">1N4007</text>
<text x="47.9" y="78.3">1N4007</text>
<text x="102.2" y="82.5">2M 1206</text>
<text x="191.4" y="81.1">AAA</text>
<text x="198.3" y="81.1">AA</text>
<text x="232.8" y="81.1">AAA</text>
<text x="239.7" y="81.1">AA</text>
<text x="60.3" y="85.4">0R 1206</text>
<text x="186.3" y="89.4">10R 1206</text>
<text x="211.1" y="88">1K 0805</text>
<text x="252.5" y="89.4">1K 0805</text>
<text x="116" y="93.5">10R 0805</text>
<text x="180.8" y="94.9">47K 0805</text>
<text x="190.4" y="90.7">10R 1206</text>
<text x="223.5" y="94.9">47K 0805</text>
<text x="224.9" y="90.7">10R 1206</text>
<text x="237.3" y="90.7">10R 1206</text>
<text x="75.4" y="101.9">IW1677</text>
<text x="180.8" y="99">18R 1206</text>
<text x="187.7" y="101.8">18R 1206</text>
<text x="194.6" y="99">18R 1206</text>
<text x="198.7" y="101.8">18R 1206</text>
<text x="205.2" y="96.4">3904</text>
<text x="211.1" y="97.6">100k 0805</text>
<text x="247.9" y="96.4">3904</text>
<text x="180.8" y="104.5">47k 0805</text>
<text x="223.5" y="104.5">47k 0805</text>
<text x="229.1" y="104.5">18R 1206</text>
<text x="231.8" y="105.9">18R 1206</text>
<text x="234.6" y="103.1">18R 1206</text>
<text x="240.1" y="103.1">18R 1206</text>
<text x="252.5" y="105.9">100K 0805</text>
<text x="60.4" y="108.9">BTN3020</text>
<text x="94.9" y="108.9">CS501</text>
<text x="103" y="116.9">104 0805</text>
<text x="116.8" y="118.3">10UF/25V</text>
<text x="178" y="118.3">1K</text>
<text x="184.2" y="117.1">104/0805</text>
<text x="220.8" y="118.3">1K</text>
<text x="227.1" y="116.9">104/0805</text>
<text x="58.1" y="123.8">2.7R 1206</text>
<text x="96.1" y="130.7">22pF</text>
<text x="109.1" y="129.3">3.9K 08051%</text>
<text x="158.7" y="129.3">1K</text>
<text x="165.6" y="129.3">1K</text>
<text x="225.6" y="128.7">1K 0805</text>
<text x="170.5" y="136.9">1K</text>
<text x="225.6" y="134.2">1k 0805</text>
<text x="159.3" y="143.3">10K</text>
<text x="166.2" y="143.3">10K</text>
<text x="167.7" y="139.7">1K</text>
<text x="178.9" y="143.1">104</text>
<text x="225.6" y="142.4">10R 0805</text>
<text x="171.8" y="144.6">104</text>
<text x="220.2" y="144.5">104</text>
<text x="224.4" y="145.9">225 0805</text>
<text x="198.2" y="151.5">46R065</text>
</g>
</svg>
